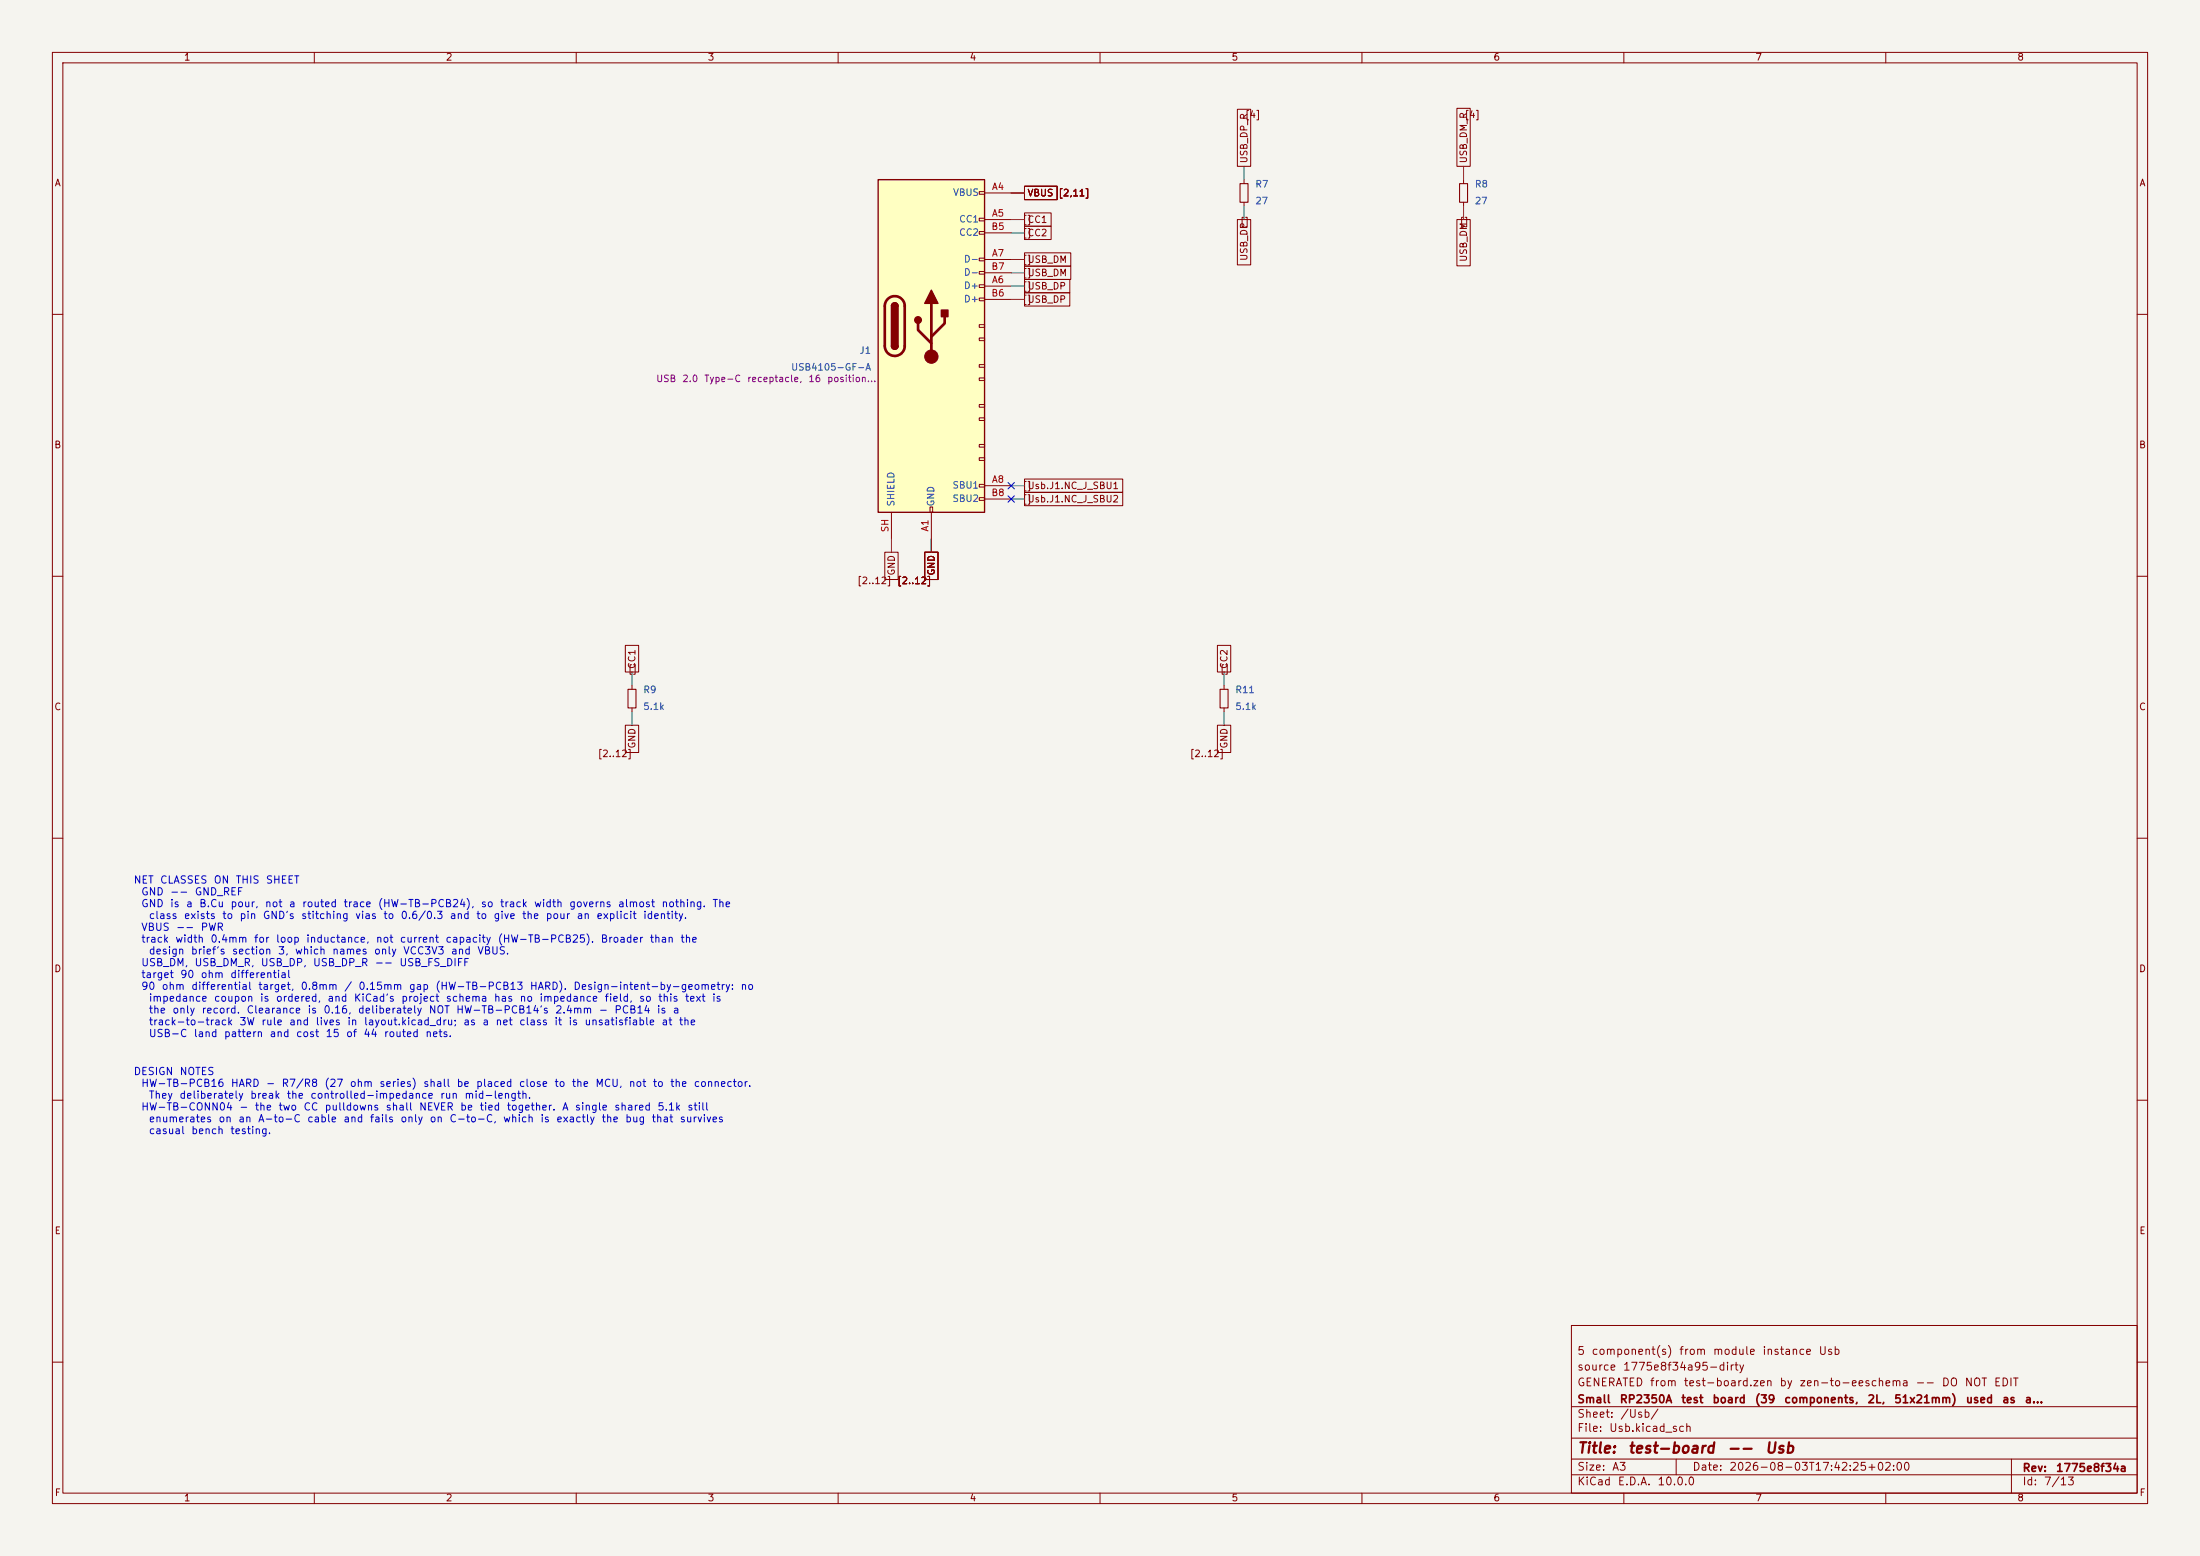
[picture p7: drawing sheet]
<svg xmlns="http://www.w3.org/2000/svg" width="420mm" height="297mm" viewBox="0 0 420 297" stroke-linecap="round" stroke-linejoin="round" font-family="sans-serif">
<path d="M0 0h420v297h-420z" fill="#f5f4ef" stroke="#f5f4ef" stroke-width=".19"/>
<g fill="none" stroke="#840000" stroke-width=".19">
<path d="M10 10h400v277h-400zM12 12h396v273h-396zM60 10v2M110 10v2M160 10v2M210 10v2M260 10v2M310 10v2M360 10v2M10 60h2M408 60h2M10 110h2"/>
<path d="M408 110h2M120.6 130.8v.8M120.6 135.1v.8M233.7 130.8v.8M233.7 135.1v.8M10 160h2M408 160h2M10 210h2M408 210h2M300 253h108v32h-108zM10 260h2M300 278.5h108"/>
<path d="M300 274.5h108M300 268.5h108M320 278.5v3M384 278.5v6.5M408 260h2M60 285v2M110 285v2M160 285v2M210 285v2M260 285v2M300 281.5h108M310 285v2"/>
<path d="M360 285v2"/>
</g>
<path d="M119.9 131.6h1.5v3.5h-1.5zM232.9 131.6h1.5v3.5h-1.5z" fill="none" stroke="#840000" stroke-width=".2"/>
<path d="M167.6 34.3h20.4v63.5h-20.4z" fill="#ffffc2"/>
<g fill="none" stroke="#840000" stroke-width=".19">
<path d="M186.9 36.6h1.1v.5h-1.1zM188 36.8h5M195.6 35.6h6.2v2.5h-6.2zM236.2 20.9h2.6v10.9h-2.6zM237.5 34.3v.8M237.5 38.6v.8M278.1 20.7h2.6v11.1h-2.6zM279.4 34.3v.8M279.4 38.6v.8M186.9 41.7h1.1v.5h-1.1zM186.9 44.2h1.1v.5h-1.1zM186.9 49.3h1.1v.5h-1.1z"/>
<path d="M186.9 51.8h1.1v.5h-1.1zM186.9 54.4h1.1v.5h-1.1zM186.9 56.9h1.1v.5h-1.1zM188 41.9h5M188 54.6h5M188 49.5h5M188 44.5h5M188 57.2h5M188 52.1h5M195.6 40.6h5.1v2.6h-5.1zM195.6 53.3h8.6v2.6h-8.6zM195.6 50.8h8.8v2.5h-8.8z"/>
<path d="M195.6 55.9h8.6v2.5h-8.6zM195.6 48.3h8.8v2.5h-8.8zM195.6 43.2h5.1v2.5h-5.1zM236.2 41.9h2.6v8.7h-2.6zM278.1 41.9h2.6v8.8h-2.6zM186.9 62h1.1v.5h-1.1zM186.9 64.5h1.1v.5h-1.1zM186.9 69.6h1.1v.5h-1.1zM186.9 72.1h1.1v.5h-1.1zM186.9 77.2h1.1v.5h-1.1zM186.9 79.8h1.1v.5h-1.1zM170.2 97.8v5.1"/>
<path d="M177.5 96.8h.6v1h-.6zM177.8 97.8v5.1M186.9 84.8h1.1v.5h-1.1zM186.9 87.4h1.1v.5h-1.1zM186.9 92.5h1.1v.5h-1.1zM186.9 95h1.1v.5h-1.1zM188 92.7h5M188 95.3h5M195.6 91.4h18.7v2.6h-18.7zM195.6 94h18.7v2.5h-18.7zM168.9 105.4h2.6v5.2h-2.6zM176.5 105.4h2.6v5.2h-2.6z"/>
<path d="M119.4 123.2h2.5v5.1h-2.5zM119.4 138.4h2.5v5.2h-2.5zM232.4 123.2h2.6v5.1h-2.6zM232.4 138.4h2.6v5.2h-2.6z"/>
</g>
<path d="M167.6 34.3h20.4v63.5h-20.4zM170.2 58.4a.64 .64 0 0 1 .6-.6 .64 .64 0 0 1 .6 .6M170.2 66a.64 .64 0 0 0 .6 .7 .64 .64 0 0 0 .6-.7" fill="none" stroke="#840000" stroke-width=".25"/>
<path d="M169.5 57.1a1.9 1.9 0 0 1 2-.4 1.9 1.9 0 0 1 1.2 1.7v7.6a1.91 1.91 0 0 1-1.9 1.9 1.91 1.91 0 0 1-1.9-1.9v-7.7l.2-.7zM177.8 57.9v10.2M175.3 61.7v1.3l2.5 2.5M180.3 60.5v1.2l-2.5 2.6" fill="none" stroke="#840000" stroke-width=".51"/>
<g fill="#840000" stroke="#840000" stroke-width=".25">
<path d="M170.2 58.4h1.2v7.6h-1.2z"/>
<path d="M170.4 58a.64 .64 0 0 1 .7-.2 .64 .64 0 0 1 .3 .6h-1.2z"/>
<path d="M170.2 66h1.2a.64 .64 0 0 1-.6 .7 .64 .64 0 0 1-.6-.7z"/>
<path d="M177.8 55.4l1.3 2.5h-2.6z"/>
<path d="M179.7 59.2h1.3v1.3h-1.3z"/>
<circle cx="175.3" cy="61.1" r=".63"/>
</g>
<circle cx="177.8" cy="68.1" r="1.27" fill="#840000" stroke="#840000" stroke-width=".19"/>
<path d="M236.7 35.1h1.6v3.5h-1.6zM278.6 35.1h1.6v3.5h-1.6z" fill="none" stroke="#840000" stroke-width=".2"/>
<g fill="none" stroke="#009600" stroke-width=".19">
<path d="M193 36.8h2.6M237.5 31.8v2.5M237.5 39.4v2.5M279.4 31.8v2.5M279.4 39.4v2.5M193 41.9h2.6M193 57.2h2.6M193 54.6h2.6M193 49.5h2.6M193 44.5h2.6M193 52.1h2.6M193 95.3h2.6"/>
<path d="M193 92.7h2.6M170.2 102.9v2.5M177.8 102.9v2.5M120.6 128.3v2.5M120.6 135.9v2.5M233.7 128.3v2.5M233.7 135.9v2.5"/>
</g>
<path d="M192.4 92.1l1.2 1.2M192.4 94.6l1.2 1.3M193.6 92.1l-1.2 1.2M193.6 94.6l-1.2 1.3" fill="none" stroke="#000084" stroke-width=".19"/>
<g font-size="2" fill="#840000">
<text x="301" y="277.9">Title:</text>
<text x="310.6" y="277.9">test-board</text>
<text x="329.5" y="277.9">--</text>
<text x="336.8" y="277.9">Usb</text>
</g>
<g font-size="1.5" fill="#840000">
<text x="301" y="262">source</text>
<text x="301" y="259">5</text>
<text x="303.7" y="259">component(s)</text>
<text x="309.7" y="262">1775e8f34a95-dirty</text>
<text x="320.4" y="259">from</text>
<text x="326.9" y="259">module</text>
<text x="336.3" y="259">instance</text>
<text x="347.1" y="259">Usb</text>
<text x="301" y="268.2">Small</text>
<text x="301" y="265">GENERATED</text>
<text x="309.1" y="268.2">RP2350A</text>
<text x="314.9" y="265">from</text>
<text x="320.8" y="268.2">test</text>
<text x="321.3" y="265">test-board.zen</text>
<text x="326.8" y="268.2">board</text>
<text x="334.9" y="268.2">(39</text>
<text x="339.6" y="265">by</text>
<text x="340.5" y="268.2">components,</text>
<text x="343.4" y="265">zen-to-eeschema</text>
<text x="356.4" y="268.2">2L,</text>
<text x="361.5" y="268.2">51x21mm)</text>
<text x="365.6" y="265">--</text>
<text x="370.6" y="265">DO</text>
<text x="374.9" y="265">NOT</text>
<text x="375.1" y="268.2">used</text>
<text x="380.5" y="265">EDIT</text>
<text x="382.1" y="268.2">as</text>
<text x="386.4" y="268.2">a...</text>
<text x="301" y="273.7">File:</text>
<text x="301" y="271">Sheet:</text>
<text x="307.1" y="273.7">Usb.kicad_sch</text>
<text x="309.2" y="271">/Usb/</text>
<text x="301" y="281.1">Size:</text>
<text x="307.6" y="281.1">A3</text>
<text x="323" y="281.1">Date:</text>
<text x="330" y="281.1">2026-08-03T17:42:25+02:00</text>
<text x="386" y="281.3">Rev:</text>
<text x="392.4" y="281.3">1775e8f34a</text>
<text x="301" y="283.9">KiCad</text>
<text x="308.7" y="283.9">E.D.A.</text>
<text x="316.3" y="283.9">10.0.0</text>
<text x="386" y="283.9">Id:</text>
<text x="390.1" y="283.9">7/13</text>
</g>
<g font-size="1.4" fill="#0000c2">
<text x="25.4" y="169">NET</text>
<text x="26.8" y="171.3">GND</text>
<text x="26.8" y="173.5">GND</text>
<text x="30.4" y="169">CLASSES</text>
<text x="32.4" y="171.3">--</text>
<text x="32.4" y="173.5">is</text>
<text x="35.4" y="173.5">a</text>
<text x="37.1" y="171.3">GND_REF</text>
<text x="37.9" y="173.5">B.Cu</text>
<text x="40.7" y="169">ON</text>
<text x="43.9" y="173.5">pour,</text>
<text x="44.9" y="169">THIS</text>
<text x="50.5" y="173.5">not</text>
<text x="50.6" y="169">SHEET</text>
<text x="55" y="173.5">a</text>
<text x="57.6" y="173.5">routed</text>
<text x="65.5" y="173.5">trace</text>
<text x="72" y="173.5">(HW-TB-PCB24),</text>
<text x="91.7" y="173.5">so</text>
<text x="95.3" y="173.5">track</text>
<text x="101.8" y="173.5">width</text>
<text x="108.5" y="173.5">governs</text>
<text x="117.9" y="173.5">almost</text>
<text x="126.2" y="173.5">nothing.</text>
<text x="135.9" y="173.5">The</text>
<text x="26.8" y="178">VBUS</text>
<text x="28.3" y="175.8">class</text>
<text x="33.5" y="178">--</text>
<text x="35" y="175.8">exists</text>
<text x="38.2" y="178">PWR</text>
<text x="42.3" y="175.8">to</text>
<text x="45.6" y="175.8">pin</text>
<text x="50.1" y="175.8">GND's</text>
<text x="57.4" y="175.8">stitching</text>
<text x="67.7" y="175.8">vias</text>
<text x="73.1" y="175.8">to</text>
<text x="76.4" y="175.8">0.6/0.3</text>
<text x="85.7" y="175.8">and</text>
<text x="90.8" y="175.8">to</text>
<text x="94.1" y="175.8">give</text>
<text x="99.5" y="175.8">the</text>
<text x="104.1" y="175.8">pour</text>
<text x="110" y="175.8">an</text>
<text x="113.7" y="175.8">explicit</text>
<text x="122.7" y="175.8">identity.</text>
<text x="26.8" y="180.3">track</text>
<text x="26.8" y="184.8">USB_DM,</text>
<text x="28.3" y="182.5">design</text>
<text x="33.4" y="180.3">width</text>
<text x="36.3" y="182.5">brief's</text>
<text x="37" y="184.8">USB_DM_R,</text>
<text x="40.1" y="180.3">0.4mm</text>
<text x="44.2" y="182.5">section</text>
<text x="48.4" y="180.3">for</text>
<text x="49.7" y="184.8">USB_DP,</text>
<text x="52.6" y="180.3">loop</text>
<text x="53" y="182.5">3,</text>
<text x="56.2" y="182.5">which</text>
<text x="58.3" y="180.3">inductance,</text>
<text x="59.6" y="184.8">USB_DP_R</text>
<text x="63.3" y="182.5">names</text>
<text x="71.3" y="182.5">only</text>
<text x="71.4" y="184.8">--</text>
<text x="71.6" y="180.3">not</text>
<text x="76.1" y="184.8">USB_FS_DIFF</text>
<text x="76.2" y="180.3">current</text>
<text x="76.9" y="182.5">VCC3V3</text>
<text x="84.9" y="180.3">capacity</text>
<text x="86" y="182.5">and</text>
<text x="91" y="182.5">VBUS.</text>
<text x="94.9" y="180.3">(HW-TB-PCB25).</text>
<text x="114.6" y="180.3">Broader</text>
<text x="123.9" y="180.3">than</text>
<text x="129.8" y="180.3">the</text>
<text x="26.8" y="187">target</text>
<text x="26.8" y="189.3">90</text>
<text x="28.3" y="191.5">impedance</text>
<text x="30.8" y="189.3">ohm</text>
<text x="34.3" y="187">90</text>
<text x="36.4" y="189.3">differential</text>
<text x="38.2" y="187">ohm</text>
<text x="40.7" y="191.5">coupon</text>
<text x="43.8" y="187">differential</text>
<text x="49.2" y="189.3">target,</text>
<text x="49.5" y="191.5">is</text>
<text x="52.6" y="191.5">ordered,</text>
<text x="57.3" y="189.3">0.8mm</text>
<text x="62.4" y="191.5">and</text>
<text x="65.6" y="189.3">/</text>
<text x="67.4" y="191.5">KiCad's</text>
<text x="68.3" y="189.3">0.15mm</text>
<text x="76.5" y="191.5">project</text>
<text x="78" y="189.3">gap</text>
<text x="83" y="189.3">(HW-TB-PCB13</text>
<text x="85" y="191.5">schema</text>
<text x="94.2" y="191.5">has</text>
<text x="99.1" y="191.5">no</text>
<text x="101" y="189.3">HARD).</text>
<text x="102.9" y="191.5">impedance</text>
<text x="109.3" y="189.3">Design-intent-by-geometry:</text>
<text x="115.3" y="191.5">field,</text>
<text x="121.9" y="191.5">so</text>
<text x="125.5" y="191.5">this</text>
<text x="130.6" y="191.5">text</text>
<text x="135.8" y="191.5">is</text>
<text x="141.3" y="189.3">no</text>
<text x="28.3" y="193.8">the</text>
<text x="28.3" y="196">track-to-track</text>
<text x="32.8" y="193.8">only</text>
<text x="38.4" y="193.8">record.</text>
<text x="45.6" y="196">3W</text>
<text x="47" y="193.8">Clearance</text>
<text x="49.8" y="196">rule</text>
<text x="55.1" y="196">and</text>
<text x="58.6" y="193.8">is</text>
<text x="60.1" y="196">lives</text>
<text x="61.6" y="193.8">0.16,</text>
<text x="66.2" y="196">in</text>
<text x="68.2" y="193.8">deliberately</text>
<text x="69.4" y="196">layout.kicad_dru;</text>
<text x="81.7" y="193.8">NOT</text>
<text x="87" y="193.8">HW-TB-PCB14's</text>
<text x="88.3" y="196">as</text>
<text x="92" y="196">a</text>
<text x="94.5" y="196">net</text>
<text x="99" y="196">class</text>
<text x="105.7" y="196">it</text>
<text x="105.9" y="193.8">2.4mm</text>
<text x="108.4" y="196">is</text>
<text x="111.5" y="196">unsatisfiable</text>
<text x="114.2" y="193.8">-</text>
<text x="117.2" y="193.8">PCB14</text>
<text x="125.3" y="193.8">is</text>
<text x="126.2" y="196">at</text>
<text x="128.3" y="193.8">a</text>
<text x="129.5" y="196">the</text>
<text x="28.3" y="198.3">USB-C</text>
<text x="36.9" y="198.3">land</text>
<text x="42.6" y="198.3">pattern</text>
<text x="51.4" y="198.3">and</text>
<text x="56.4" y="198.3">cost</text>
<text x="62" y="198.3">15</text>
<text x="66" y="198.3">of</text>
<text x="69.3" y="198.3">44</text>
<text x="73.2" y="198.3">routed</text>
<text x="81.1" y="198.3">nets.</text>
<text x="25.4" y="205.6">DESIGN</text>
<text x="26.8" y="207.8">HW-TB-PCB16</text>
<text x="34.2" y="205.6">NOTES</text>
<text x="44" y="207.8">HARD</text>
<text x="50.7" y="207.8">-</text>
<text x="53.6" y="207.8">R7/R8</text>
<text x="61.8" y="207.8">(27</text>
<text x="66.7" y="207.8">ohm</text>
<text x="72.3" y="207.8">series)</text>
<text x="80.7" y="207.8">shall</text>
<text x="87.1" y="207.8">be</text>
<text x="90.8" y="207.8">placed</text>
<text x="98.9" y="207.8">close</text>
<text x="105.7" y="207.8">to</text>
<text x="109" y="207.8">the</text>
<text x="113.5" y="207.8">MCU,</text>
<text x="119.9" y="207.8">not</text>
<text x="124.5" y="207.8">to</text>
<text x="127.8" y="207.8">the</text>
<text x="132.3" y="207.8">connector.</text>
<text x="26.8" y="212.3">HW-TB-CONN04</text>
<text x="28.3" y="210.1">They</text>
<text x="28.3" y="214.6">enumerates</text>
<text x="34.1" y="210.1">deliberately</text>
<text x="41.6" y="214.6">on</text>
<text x="45.4" y="214.6">an</text>
<text x="45.6" y="212.3">-</text>
<text x="47.6" y="210.1">break</text>
<text x="48.5" y="212.3">the</text>
<text x="49.2" y="214.6">A-to-C</text>
<text x="53" y="212.3">two</text>
<text x="54.6" y="210.1">the</text>
<text x="57.8" y="212.3">CC</text>
<text x="58.5" y="214.6">cable</text>
<text x="59.1" y="210.1">controlled-impedance</text>
<text x="61.9" y="212.3">pulldowns</text>
<text x="65.4" y="214.6">and</text>
<text x="70.5" y="214.6">fails</text>
<text x="73.5" y="212.3">shall</text>
<text x="76.3" y="214.6">only</text>
<text x="79.9" y="212.3">NEVER</text>
<text x="81.9" y="214.6">on</text>
<text x="83.9" y="210.1">run</text>
<text x="85.7" y="214.6">C-to-C,</text>
<text x="87.7" y="212.3">be</text>
<text x="88.6" y="210.1">mid-length.</text>
<text x="91.4" y="212.3">tied</text>
<text x="95.9" y="214.6">which</text>
<text x="96.6" y="212.3">together.</text>
<text x="103" y="214.6">is</text>
<text x="106.1" y="214.6">exactly</text>
<text x="107.2" y="212.3">A</text>
<text x="109.6" y="212.3">single</text>
<text x="114.7" y="214.6">the</text>
<text x="117.1" y="212.3">shared</text>
<text x="119.2" y="214.6">bug</text>
<text x="124.3" y="214.6">that</text>
<text x="125.4" y="212.3">5.1k</text>
<text x="129.7" y="214.6">survives</text>
<text x="131.1" y="212.3">still</text>
<text x="28.3" y="216.8">casual</text>
<text x="36.4" y="216.8">bench</text>
<text x="43.8" y="216.8">testing.</text>
</g>
<g font-size="1.3" fill="#840000">
<text x="35" y="11.9">1</text>
<text x="85" y="11.9">2</text>
<text x="135" y="11.9">3</text>
<text x="185" y="11.9">4</text>
<text x="235" y="11.9">5</text>
<text x="285" y="11.9">6</text>
<text x="335" y="11.9">7</text>
<text x="385" y="11.9">8</text>
<text x="237.6" y="22.8">[4]</text>
<text x="279.5" y="22.8">[4]</text>
<text x="10.3" y="35.9">A</text>
<text x="238.4" y="31.3" transform="rotate(-90 238.4 31.3)">USB_DP_R</text>
<text x="280.4" y="31.3" transform="rotate(-90 280.4 31.3)">USB_DM_R</text>
<text x="408.3" y="35.9">A</text>
<text x="196.1" y="37.8">VBUS</text>
<text x="202" y="37.8">[2,11]</text>
<text x="195.1" y="42.9">[]</text>
<text x="195.1" y="45.4">[]</text>
<text x="196.1" y="42.9">CC1</text>
<text x="196.1" y="45.4">CC2</text>
<text x="236.6" y="43.2">[]</text>
<text x="278.5" y="43.2">[]</text>
<text x="195.1" y="53">[]</text>
<text x="195.1" y="50.5">[]</text>
<text x="196.1" y="53">USB_DM</text>
<text x="196.1" y="50.5">USB_DM</text>
<text x="238.4" y="49.9" transform="rotate(-90 238.4 49.9)">USB_DP</text>
<text x="280.4" y="50.1" transform="rotate(-90 280.4 50.1)">USB_DM</text>
<text x="195.1" y="55.6">[]</text>
<text x="195.1" y="58.1">[]</text>
<text x="196.1" y="55.6">USB_DP</text>
<text x="196.1" y="58.1">USB_DP</text>
<text x="10.3" y="85.9">B</text>
<text x="408.2" y="85.9">B</text>
<text x="195.1" y="93.7">[]</text>
<text x="196.1" y="93.7">Usb.J1.NC_J_SBU1</text>
<text x="195.1" y="96.2">[]</text>
<text x="196.1" y="96.2">Usb.J1.NC_J_SBU2</text>
<text x="163.5" y="111.8">[2..12]</text>
<text x="171.1" y="110" transform="rotate(-90 171.1 110)">GND</text>
<text x="171.2" y="111.8">[2..12]</text>
<text x="178.8" y="110" transform="rotate(-90 178.8 110)">GND</text>
<text x="119.8" y="128.7">[]</text>
<text x="121.6" y="127.8" transform="rotate(-90 121.6 127.8)">CC1</text>
<text x="232.8" y="128.7">[]</text>
<text x="234.6" y="127.8" transform="rotate(-90 234.6 127.8)">CC2</text>
<text x="10.3" y="135.9">C</text>
<text x="408.2" y="135.9">C</text>
<text x="121.6" y="143" transform="rotate(-90 121.6 143)">GND</text>
<text x="234.6" y="143" transform="rotate(-90 234.6 143)">GND</text>
<text x="114" y="144.8">[2..12]</text>
<text x="227" y="144.8">[2..12]</text>
<text x="10.3" y="185.9">D</text>
<text x="408.2" y="185.9">D</text>
<text x="10.3" y="235.9">E</text>
<text x="408.3" y="235.9">E</text>
<text x="10.3" y="285.9">F</text>
<text x="35" y="286.9">1</text>
<text x="85" y="286.9">2</text>
<text x="135" y="286.9">3</text>
<text x="185" y="286.9">4</text>
<text x="235" y="286.9">5</text>
<text x="285" y="286.9">6</text>
<text x="335" y="286.9">7</text>
<text x="385" y="286.9">8</text>
<text x="408.3" y="285.9">F</text>
</g>
<g font-size="1.3" fill="#006464">
<text x="181.8" y="37.7">VBUS</text>
<text x="239.5" y="36.1">R7</text>
<text x="239.5" y="39.3">27</text>
<text x="281.4" y="36.1">R8</text>
<text x="281.4" y="39.3">27</text>
<text x="183" y="42.8">CC1</text>
<text x="183" y="45.3">CC2</text>
<text x="183.9" y="50.4">D-</text>
<text x="183.9" y="52.9">D-</text>
<text x="183.9" y="55.5">D+</text>
<text x="183.9" y="58">D+</text>
<text x="150.9" y="71">USB4105-GF-A</text>
<text x="164" y="67.8">J1</text>
<text x="181.7" y="93.6">SBU1</text>
<text x="171" y="96.8" transform="rotate(-90 171 96.8)">SHIELD</text>
<text x="178.7" y="96.8" transform="rotate(-90 178.7 96.8)">GND</text>
<text x="181.7" y="96.1">SBU2</text>
<text x="122.7" y="132.6">R9</text>
<text x="122.7" y="135.8">5.1k</text>
<text x="235.7" y="135.8">5.1k</text>
<text x="235.7" y="132.6">R11</text>
</g>
<g font-size="1.3" fill="#a90000">
<text x="189.2" y="36.6">A4</text>
<text x="189.2" y="41.7">A5</text>
<text x="189.2" y="44.2">B5</text>
<text x="189.2" y="51.8">B7</text>
<text x="189.2" y="49.3">A7</text>
<text x="189.2" y="56.9">B6</text>
<text x="189.2" y="54.4">A6</text>
<text x="189.2" y="95">B8</text>
<text x="189.2" y="92.5">A8</text>
<text x="169.9" y="101.7" transform="rotate(-90 169.9 101.7)">SH</text>
<text x="177.5" y="101.6" transform="rotate(-90 177.5 101.6)">A1</text>
</g>
<g font-size="1.3" fill="#840084">
<text x="125.2" y="73.2">USB</text>
<text x="130.1" y="73.2">2.0</text>
<text x="134.3" y="73.2">Type-C</text>
<text x="142.5" y="73.2">receptacle,</text>
<text x="154.2" y="73.2">16</text>
<text x="157.8" y="73.2">position...</text>
</g>
</svg>
